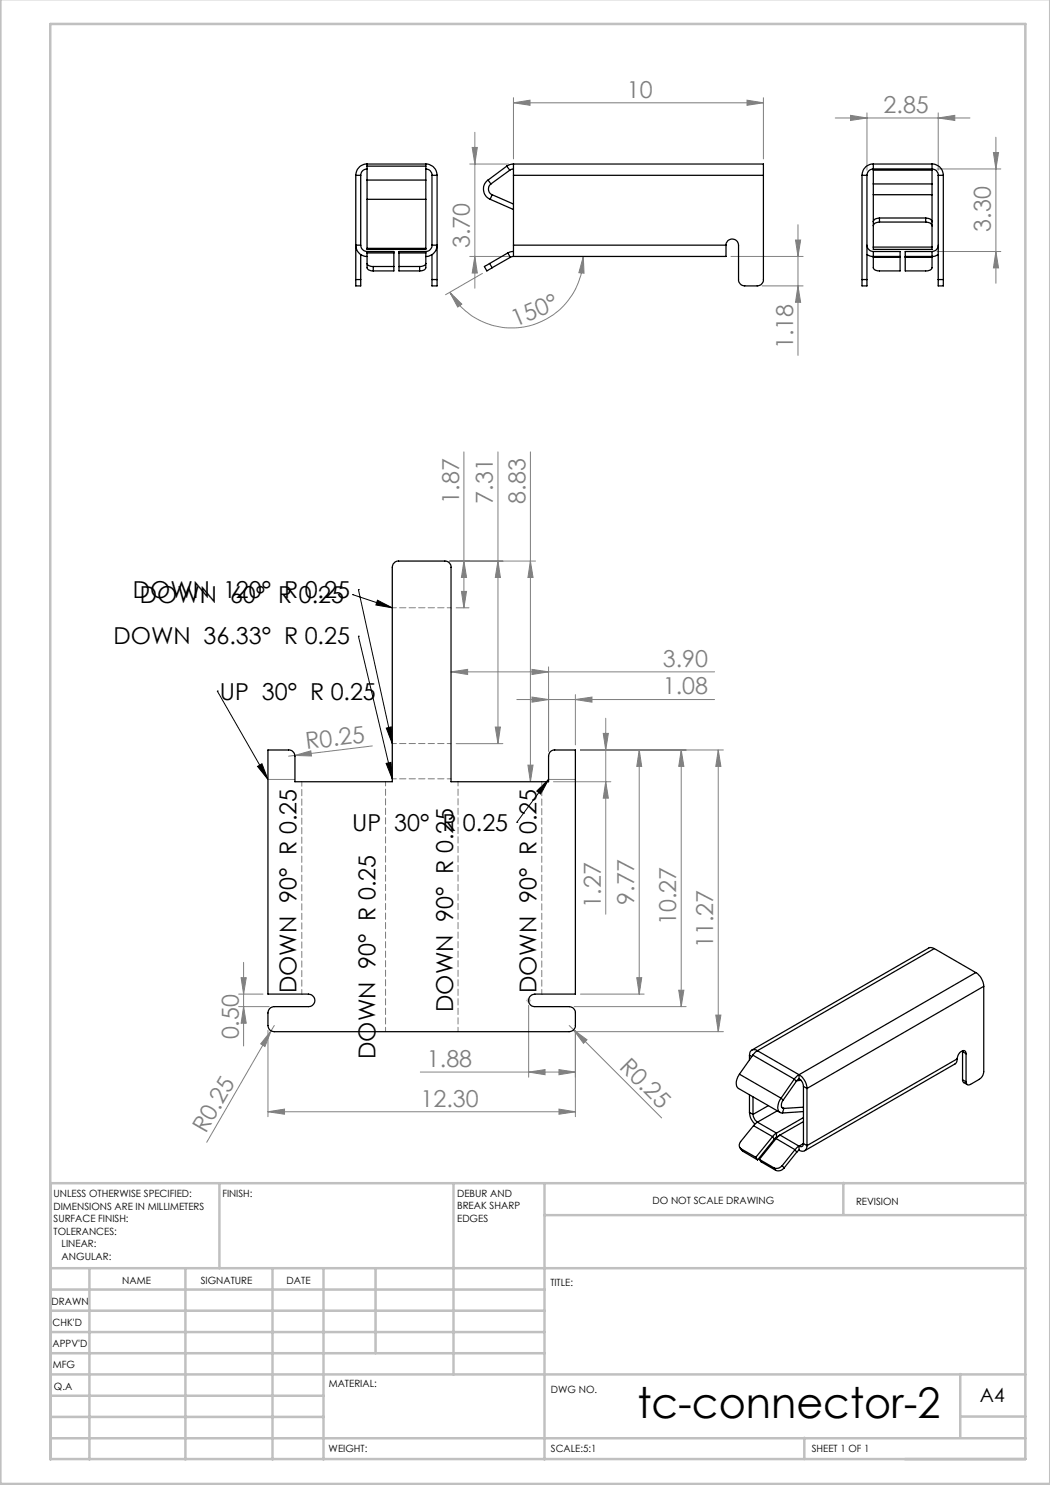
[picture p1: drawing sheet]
<svg xmlns="http://www.w3.org/2000/svg" width="210mm" height="297mm" viewBox="0 0 210 297" stroke-linecap="round" stroke-linejoin="round" font-family="sans-serif">
<g fill="none" stroke="#000" stroke-width=".2">
<path d="M70.5 118.9h.1M70.5 118.9l8 2.7M71.7 117.9h.1M71.7 117.9l6.8 30.8M43.5 138.2h.1M43.5 138.2l10.1 17.7M71.7 127.2h.1M71.7 127.2l6.8 28.6M75.5 120l3 1.6-3.3-.6zM51.5 153.3l.9-.6 1.2 3.2zM77.2 152.7l1-.2 .3 3.3zM77.3 145.6l.9-.2 .3 3.3z"/>
<path d="M107.4 158.2l2.3-2.3-1.5 2.9zM109.7 155.9l-6.3 8.6M103.4 164.5h.1"/>
</g>
<g fill="none" stroke="#808080" stroke-width=".2">
<path d="M102.7 19.5v12.3M152.7 19.5v12.3M93.9 32.8h7.8M94.4 29.5h1.1l-.5 3.3zM95 26.5v31.1M102.7 20.6l3.3-.6v1.1zM102.7 20.6h50M149.4 20l3.3 .6-3.3 .5zM167 23.6h27M170.1 23.1l3.3 .5-3.3 .5zM173.4 22.6v11.4M187.4 33.8h12.8"/>
<path d="M187.6 23.6l3.4-.5v1zM187.6 22.6v11.4M198.7 30.5h1l-.5 3.3zM199.2 27.4v29.3M90 58.5l2.4 2.3-.9 .6zM93.9 51.3h7.8M95 51.3l.5 3.3h-1.1zM96.5 54.7l-7.4 4.2M116.7 51.3l.1 3.3-1-.1zM116.7 51.3a14.3 14.3 0 0 1-10.6 13.8 14.3 14.3 0 0 1-16.1-6.6M146.2 51.3h14.4M152.4 57.2h8.2"/>
<path d="M159.1 48h1l-.5 3.3zM159.6 57.2l.5 3.3h-1zM159.6 44.9v26.2M187.4 50.3h12.8M199.2 50.3l.5 3.3h-1zM92.8 90.4v31.2M99.6 90.4v58.3M106.1 90.4v65.9M90 112.2h17.1M92.3 118.3h1l-.5 3.3zM92.8 112.2l.5 3.3h-1zM99.6 112.2l.5 3.3h-1z"/>
<path d="M106.1 112.2l.5 3.3h-1zM90.2 134.4l3.3-.5v1zM90.2 134.4h52.7M91.2 121.6h2.6M103.4 139.9h39.5M106.4 133.9l3.3 .5-3.3 .5zM106.4 139.4l3.3 .5-3.3 .5zM109.7 133.4v16.8M115.1 139.9l3.3-.5v1zM115.1 138.9v10.1M53.6 155.9h5.4M58.9 151.1l3.3-.9 .1 1z"/>
<path d="M58.9 151.1l-1.2 .1M74.5 149.2l-15.6 1.9M91.2 148.7h9.4M99.1 145.4h1l-.5 3.3zM105.6 153h1l-.5 3.3zM109.7 155.9h5.4M110.7 156.3h11.5M116.1 150h28.6M120.6 146.7h1.1l-.6 3.3zM121.1 156.3l.6 3.3h-1.1zM121.1 143.6v39.2M127.8 150l.5 3.3h-.9z"/>
<path d="M127.8 150v48.8M136.2 150l.6 3.3h-1.1zM136.2 150v51.3M143.7 150l.5 3.3h-1zM143.7 150v56.3M47.7 198.8h4.9M48.2 195.5h1l-.5 3.3zM48.7 192.5v16.7M116.1 198.8h12.7M127.4 195.5h.9l-.5 3.3zM135.7 198h1.1l-.6 3.3zM47.7 201.3h6.1"/>
<path d="M48.7 201.3l.5 3.3h-1zM53.6 206.1v17.2M54.2 206.2l-1.2 3.1-.9-.5zM54.2 206.2l-12.9 22.3M54.9 205.1l-.7 1.1M84.1 214.4h31M105.7 214.4l3.3-.5v1zM105.7 201.1v14.3M111.8 213.9l3.3 .5-3.3 .5zM113.8 205.1l18.5 18.5M114.7 206l2.7 2-.7 .7zM114.8 201.3h22.4"/>
<path d="M114.8 206.3h29.9M115.1 206.1v17.2M143.2 203h1l-.5 3.3zM53.6 222.4l3.3-.6v1zM53.6 222.4h61.5M111.8 221.8l3.3 .6-3.3 .4z"/>
</g>
<path d="M105.4 199.7l.7 .7M105.7 199.6v1M106.1 199.7l-.7 .7M105.2 200.1h1" fill="none" stroke="#c0c0c0" stroke-width=".2"/>
<path d="M108.4 156.3v42.5M60.4 198.8v-42.5" fill="none" stroke="#808080" stroke-width=".2" stroke-dasharray="1.3 .6" stroke-dashoffset=".3"/>
<path d="M77.1 156.3v50M91.6 156.3v50" fill="none" stroke="#808080" stroke-width=".2" stroke-dasharray="1.3 .6" stroke-dashoffset=".4"/>
<path d="M78.5 121.5h11.7M78.5 155.8h11.7M78.5 148.7h11.7" fill="none" stroke="#808080" stroke-width=".2" stroke-dasharray="1.3 .6" stroke-dashoffset=".5"/>
<g fill="none" stroke="#c0c0c0" stroke-width=".5">
<path d="M.1 -.1v296.9h209.9v-296.9M10.1 4.8h195v287h-195zM43.9 236.6v17M90.7 236.6v38.3M108.9 236.6v55.3M168.7 236.6v6.3M205.1 236.6h-195v55.3M10.1 253.6h195M10.1 257.9h98.8M17.9 253.6v38.3M37.1 253.6v38.3M54.5 253.6v38.3"/>
<path d="M64.7 253.6v38.3M75.1 253.6v17M108.9 243h96.2M10.1 270.6h98.8M10.1 266.4h98.8M10.1 262.1h98.8M10.1 279.1h54.6M10.1 274.9h195M192.1 274.8v12.7M10.1 287.7h195M10.1 283.4h54.6M160.9 287.5v4.3"/>
<path d="M192.1 283.3h13"/>
</g>
<path d="M77.3 145.6l.9-.2 .3 3.3zM75.5 120l3 1.6-3.3-.6zM77.2 152.7l1-.2 .3 3.3zM51.5 153.3l.9-.6 1.2 3.2zM107.4 158.2l2.3-2.3-1.5 2.9z" fill="#000"/>
<g fill="#808080">
<path d="M58.9 151.1l3.3-.9 .1 1z"/>
<path d="M54.2 206.2l-1.2 3.1-.9-.5z"/>
<path d="M114.7 206l2.7 2-.7 .7z"/>
<path d="M105.7 214.4l3.3-.5v1zM111.8 213.9l3.3 .5-3.3 .5z"/>
<path d="M53.6 222.4l3.3-.6v1zM111.8 221.8l3.3 .6-3.3 .4zM90.2 134.4l3.3-.5v1zM106.4 133.9l3.3 .5-3.3 .5zM102.7 20.6l3.3-.6v1.1zM149.4 20l3.3 .6-3.3 .5z"/>
<path d="M170.1 23.1l3.3 .5-3.3 .5zM187.6 23.6l3.4-.5v1z"/>
<path d="M90 58.5l2.4 2.3-.9 .6zM116.7 51.3l.1 3.3-1-.1z"/>
<path d="M159.6 57.2l.5 3.3h-1zM159.1 48h1l-.5 3.3z"/>
<path d="M92.8 112.2l.5 3.3h-1zM92.3 118.3h1l-.5 3.3zM99.6 112.2l.5 3.3h-1zM99.1 145.4h1l-.5 3.3zM106.1 112.2l.5 3.3h-1zM105.6 153h1l-.5 3.3zM120.6 146.7h1.1l-.6 3.3zM121.1 156.3l.6 3.3h-1.1zM127.8 150l.5 3.3h-.9zM127.4 195.5h.9l-.5 3.3zM136.2 150l.6 3.3h-1.1zM135.7 198h1.1l-.6 3.3zM143.7 150l.5 3.3h-1zM143.2 203h1l-.5 3.3zM48.2 195.5h1l-.5 3.3zM48.7 201.3l.5 3.3h-1zM94.4 29.5h1.1l-.5 3.3zM95 51.3l.5 3.3h-1.1zM198.7 30.5h1l-.5 3.3zM199.2 50.3l.5 3.3h-1z"/>
<path d="M106.4 139.4l3.3 .5-3.3 .5zM115.1 139.9l3.3-.5v1z"/>
</g>
<g fill="none" stroke="#000" stroke-width=".25">
<path d="M71.2 35.1h.9M71.2 35.1v20.8M72.1 35.1v13.9M73.4 36v3.9M73.4 32.8v.4M73.4 33.8a1.26 1.26 0 0 0-1.3 1.3M73.4 32.8a2.21 2.21 0 0 0-2.2 2.3M73.4 36h11.8M73.4 39.9h11.8M73.4 33.2v2.8M73.4 39.9v9.8M73.4 33.2h11.8"/>
<path d="M73.4 32.8h11.8M85.2 36v3.9M85.2 32.8v.4M85.2 32.8a2.21 2.21 0 0 1 2.2 2.3M85.2 33.8a1.21 1.21 0 0 1 1.2 1.3M85.2 33.2v2.8M85.2 39.9v9.8M86.4 35.1h1M86.4 35.1v13.9M87.4 35.1v20.8M97.6 36a2.23 2.23 0 0 0 .4 3.9M97.6 36l.6 .8"/>
<path d="M98 39.9l4.7 2M98.2 36.8a1.26 1.26 0 0 0 .2 2.1M98.4 38.9l-.4 1M98.4 38.9l4.3 1.9M101.4 33.2l.6 .8M101.4 33.2l-3.8 2.8M102 34l-3.8 2.8M102.7 32.8v2.3M102.7 32.8h50v2.3M102.7 32.8l-.7 .1-.6 .3M102.7 33.8l-.7 .2M102.7 35.1h50"/>
<path d="M102.7 35.1v13.9M152.7 35.1v20.8a1.26 1.26 0 0 1-1.3 1.3h-2.5a1.26 1.26 0 0 1-1.2-1.3v-6.9a1.25 1.25 0 0 0-1.2-1.2 1.25 1.25 0 0 0-1.3 1.2M172.4 35.1h1M172.4 35.1v20.8M173.4 35.1v20.8M174.7 33.8a1.26 1.26 0 0 0-1.3 1.3M174.7 32.8a2.21 2.21 0 0 0-2.3 2.3M174.7 33.8v.2M174.7 36.8v2.1M174.7 32.8h11.7M174.7 32.8v1M174.7 34v2.8"/>
<path d="M174.7 38.9v10.5M174.7 33.8h11.7M174.7 38.9h11.7M174.7 34h11.7M174.7 36.8h11.7M186.4 33.8a1.21 1.21 0 0 1 1.2 1.3M186.4 32.8a2.21 2.21 0 0 1 2.3 2.3M186.4 33.8v.2M186.4 36.8v2.1M186.4 32.8v1M186.4 34v2.8M186.4 38.9v10.5"/>
<path d="M187.6 35.1h1.1M187.6 35.1v20.8M188.7 35.1v20.8M71.2 55.9v1.3h.9v-1.3M71.2 55.9h.9M72.1 49h-.9a2.28 2.28 0 0 0 2.2 2.3M72.1 49a1.33 1.33 0 0 0 1.3 1.3M72.1 50.9v5M73.4 52.7a1.09 1.09 0 0 0 1.2 .6M73.4 50.6v2.9a1.06 1.06 0 0 0 1.2 .7M73.4 50.3v.3M73.4 50.3h5.4v.3"/>
<path d="M73.4 49.7v.2h11.8v-.2M73.4 50.6h5.4M73.4 49.7h11.8M74.6 53.3h4.2M74.6 53.3v.9M78.8 50.6v3.6h-4.2M79.8 50.6v3.6h4.1M79.8 53.3h4.1M79.8 50.6h5.4M83.9 53.3v.9M85.2 52.7a1.09 1.09 0 0 1-1.3 .6M85.2 50.6v2.9a1.06 1.06 0 0 1-1.3 .7"/>
<path d="M85.2 50.3v.3M85.2 50.3h-5.4v.3M86.4 49h1a2.28 2.28 0 0 1-2.2 2.3M86.4 49a1.26 1.26 0 0 1-1.2 1.3M86.4 55.9v1.3h1v-1.3M86.4 50.9v5M86.4 55.9h1M97.9 52.7l-1 .6 .5 .9 1-.7M97.9 52.7l.5 .8M101.6 50.6l.5 .9M101.6 50.6l-3.7 2.1M102.1 51.5l-3.7 2"/>
<path d="M102.7 49v2.3M102.7 51.3l-.6 .2M102.7 50.3l-1.1 .3M102.7 49h42.5M145.2 49v2.3h-42.5M172.4 55.9v1.3h1v-1.3M172.4 55.9h1M173.4 50.9l.6 .3 .7 .1M173.4 49a1.33 1.33 0 0 0 1.3 1.3M174.7 49.4v.5h11.7v-.5M174.7 51.3v.2M174.7 51.5v2a1.06 1.06 0 0 0 1.2 .7h4.1v-2.7"/>
<path d="M174.7 50.3h5.3v1M174.7 51.3h5.3M174.7 50.3v1M174.7 49.4h11.7M174.7 51.5h5.3M175.9 44.4a1.06 1.06 0 0 0-1.2 .8M175.9 43.6a1.06 1.06 0 0 0-1.2 .7M175.9 44.4h9.2M175.9 43.6v.8M175.9 43.6h9.2M180 51.3v.2M181 51.3v.2"/>
<path d="M181 51.5v2.7h4.1a1.07 1.07 0 0 0 1.3-.7v-2M181 51.3h5.4M181 51.5h5.4M185.1 44.4a1.07 1.07 0 0 1 1.3 .8M185.1 43.6a1.07 1.07 0 0 1 1.3 .7M185.1 43.6v.8M186.4 51.3v.2M186.4 50.3h-5.4v1M186.4 50.3v1M187.6 55.9v1.3h1.1v-1.3M187.6 49a1.26 1.26 0 0 1-1.2 1.3M187.6 50.9l-.6 .3-.6 .1"/>
<path d="M187.6 55.9h1.1M78.8 112.6l.7-.4h9.5a1.21 1.21 0 0 1 1.2 1.2v42.9h19.5v-5.1a1.21 1.21 0 0 1 1.2-1.2h4.2v48.8h-8.1a1.25 1.25 0 0 0-1.3 1.3 1.25 1.25 0 0 0 1.3 1.2h6.8a1.26 1.26 0 0 1 1.3 1.3v2.5a1.21 1.21 0 0 1-1.3 1.2h-58.9a1.21 1.21 0 0 1-1.3-1.2v-2.5a1.26 1.26 0 0 1 1.3-1.3h6.8a1.25 1.25 0 0 0 1.3-1.2 1.25 1.25 0 0 0-1.3-1.3h-8.1v-48.8h4.1a1.26 1.26 0 0 1 1.3 1.2v5.1h19.5v-42.9l.1-.4zM186.9 189.7l-.7-.2-.5 .1-35.3 20.4M186.9 189.7l-35.4 20.4M186.9 189.7l8.3 4.8M195.2 194.5a3.4 3.4 0 0 1 1.5 2.8M195.2 194.5l-35.4 20.4M196.7 197.3v17a1.91 1.91 0 0 1-.8 1.6l-1.8 1a.55 .55 0 0 1-.6 0 .55 .55 0 0 1-.3-.5M196.7 197.3l-35.3 20.4M147.9 214.8a2.14 2.14 0 0 0-.2 2.9l8.3 4.8M147.9 214.8l8.3 4.8M149.9 211.1l.5 .2"/>
<path d="M149.9 211.1v.8M149.9 219v3.5M150.6 211l-2.7 3.8M150.6 211l8.3 4.8M150.6 219.4v3.5M151.5 210.1l-.9 .9M151.5 210.1a.96 .96 0 0 0-1.1-.1 .96 .96 0 0 0-.5 1.1M151.5 210.1l8.3 4.8M156.2 219.6a2.23 2.23 0 0 0-.2 2.9l.5 .1M156.2 219.6l.4 .4M158.9 215.8l-2.7 3.8M158.9 215.8l.4 .4"/>
<path d="M159.3 216.2l-2.7 3.8M159.8 215.8a1.79 1.79 0 0 1 .9 1.5M159.8 214.9a3.5 3.5 0 0 1 1.6 2.8M159.8 214.9l-.9 .9M159.8 215.8l-.5 .4M159.8 214.9v.9M160.2 216.1h-.8M160.7 217.3l.7 .4M160.7 217.3v11.4M161.4 217.7v11.4M191.5 211.8l-.1 .5-.3 .5-30.2 17.3M191.5 211.8l-30.1 17.3"/>
<path d="M192.5 216l.3 .5 .7 .4M192.5 210.3l.7 .4M192.5 210.1v5.9M192.5 216l.7 .4M193.2 210.7a.57 .57 0 0 0-.4-.6 .57 .57 0 0 0-.6 .3l-.5 .5-.2 .9M193.2 210.7v5.7M148 229.5l.6 .8M148.3 229.8l2.9 1.7M148.3 229.8l.3 .5M148.6 230.3l2.9 1.7M149.9 222.5a3.5 3.5 0 0 0 1.1 2.3M149.9 222.5l.7 .4"/>
<path d="M150.6 222.9a2.19 2.19 0 0 0 .9 1.5M150.7 225.1l-2.6 3.2a.95 .95 0 0 0 .2 1.5M150.7 225.1l3.8 2.2M151.2 231.5l.3 .5M151.5 224.4l-.8 .7M151.5 224.4l3.8 2.2M151.9 231.9l2.9 1.7M151.9 231.9l.3 .5 3 1.7M153.6 221.2l-3 1.7M154.5 227.3l-3.3 4.2M154.5 227.3l.4 .5M154.8 233.6l.4 .5"/>
<path d="M154.9 227.8l-3.4 4.2M155.2 227.7l-3.3 4.2M155.2 227.7l3.8 2.2M155.3 226.6l-.8 .7M155.3 227.4l-.4 .4M155.3 226.6v.8M155.4 222.2l-3.9 2.2M155.9 227.1l-.6 .3M156 227l-.8 .7M156 227l3.8 2.2M156.4 221.4l.4 .3M156.5 233.1a1.4 1.4 0 0 1-1.7 .5"/>
<path d="M156.5 233.1l.3 .5M156.6 220a1.1 1.1 0 0 0 0 1.7h.2M156.8 221.7l-.3 .9M156.8 233.6a1.4 1.4 0 0 1-1.6 .5M159 229.9l-2.5 3.2M159 229.9l.3 .5M159.3 230.4l-2.5 3.2M159.8 229.2l-.8 .7M159.8 230l-.5 .4M159.8 229.2v.8M160.7 228.7a.55 .55 0 0 1-.3 .6 .55 .55 0 0 1-.6-.1M160.7 228.7l.7 .4"/>
<path d="M160.7 222.3l-4.2 .3M160.7 221.4l-3.9 .3M160.7 228.7l-.9 .5M160.7 224.3l-4.7 2.7M160.7 223.5l-5.4 3.1M161.4 229.1a.98 .98 0 0 1-.5 1 .98 .98 0 0 1-1.1-.1"/>
</g>
<text font-size="8.5" x="127.5" y="283.5">tc-connector-2</text>
<g font-size="4.7" fill="#808080">
<text x="125.4" y="19.5">10</text>
<text x="176.7" y="22.6">2.85</text>
<text x="198.2" y="46.3" transform="rotate(-90 198.2 46.3)">3.30</text>
<text x="94" y="49.6" transform="rotate(-90 94 49.6)">3.70</text>
<text x="103.1" y="65.4" transform="rotate(-23 103.1 65.4)">150°</text>
<text x="158.6" y="69.8" transform="rotate(-90 158.6 69.8)">1.18</text>
<text x="91.8" y="100.7" transform="rotate(-90 91.8 100.7)">1.87</text>
<text x="98.6" y="100.7" transform="rotate(-90 98.6 100.7)">7.31</text>
<text x="105.1" y="100.7" transform="rotate(-90 105.1 100.7)">8.83</text>
<text x="132.6" y="133.3">3.90</text>
<text x="132.6" y="138.9">1.08</text>
<text x="61.3" y="149.9" transform="rotate(-7 61.3 149.9)">R0.25</text>
<text x="120.2" y="181.5" transform="rotate(-90 120.2 181.5)">1.27</text>
<text x="126.9" y="180.9" transform="rotate(-90 126.9 180.9)">9.77</text>
<text x="135.3" y="185" transform="rotate(-90 135.3 185)">10.27</text>
<text x="142.7" y="189.6" transform="rotate(-90 142.7 189.6)">11.27</text>
<text x="47.7" y="207.9" transform="rotate(-90 47.7 207.9)">0.50</text>
<text x="85.4" y="213.4">1.88</text>
<text x="123.7" y="213.5" transform="rotate(45 123.7 213.5)">R0.25</text>
<text x="84.1" y="221.3">12.30</text>
<text x="41.2" y="226.8" transform="rotate(-60 41.2 226.8)">R0.25</text>
</g>
<g font-size="4.7">
<text x="26.6" y="119.6">DOWN 120° R 0.25</text>
<text x="28" y="120.6">DOWN 60° R 0.25</text>
<text x="22.7" y="128.9">DOWN 36.33° R 0.25</text>
<text x="44" y="139.9">UP 30° R 0.25</text>
<text x="70.4" y="166.1">UP 30° R 0.25</text>
<text x="59.3" y="198.6" transform="rotate(-90 59.3 198.6)">DOWN 90° R 0.25</text>
<text x="90.7" y="202.4" transform="rotate(-90 90.7 202.4)">DOWN 90° R 0.25</text>
<text x="107.3" y="198.6" transform="rotate(-90 107.3 198.6)">DOWN 90° R 0.25</text>
<text x="75.1" y="211.8" transform="rotate(-90 75.1 211.8)">DOWN 90° R 0.25</text>
</g>
<text font-size="3.9" x="196" y="280.4">A4</text>
<g font-size="2">
<text x="10.7" y="239.5">UNLESS OTHERWISE SPECIFIED:</text>
<text x="44.5" y="239.5">FINISH:</text>
<text x="91.4" y="239.4">DEBUR AND</text>
<text x="10.7" y="242">DIMENSIONS ARE IN MILLIMETERS</text>
<text x="10.7" y="244.5">SURFACE FINISH:</text>
<text x="91.4" y="241.9">BREAK SHARP</text>
<text x="91.4" y="244.4">EDGES</text>
<text x="130.5" y="240.8">DO NOT SCALE DRAWING</text>
<text x="171.2" y="241">REVISION</text>
<text x="10.7" y="247">TOLERANCES:</text>
<text x="12.3" y="249.5">LINEAR:</text>
<text x="12.3" y="252">ANGULAR:</text>
<text x="24.4" y="256.9">NAME</text>
<text x="40.1" y="256.8">SIGNATURE</text>
<text x="57.3" y="256.8">DATE</text>
<text x="110.1" y="257.1">TITLE:</text>
<text x="10.3" y="260.9">DRAWN</text>
<text x="10.5" y="269.3">APPV'D</text>
<text x="10.5" y="265.2">CHK'D</text>
<text x="10.6" y="273.6">MFG</text>
<text x="10.8" y="278">Q.A</text>
<text x="65.8" y="277.4">MATERIAL:</text>
<text x="110.2" y="278.5">DWG NO.</text>
<text x="65.7" y="290.4">WEIGHT:</text>
<text x="110.2" y="290.5">SCALE:5:1</text>
<text x="162.4" y="290.4">SHEET 1 OF 1</text>
</g>
</svg>
